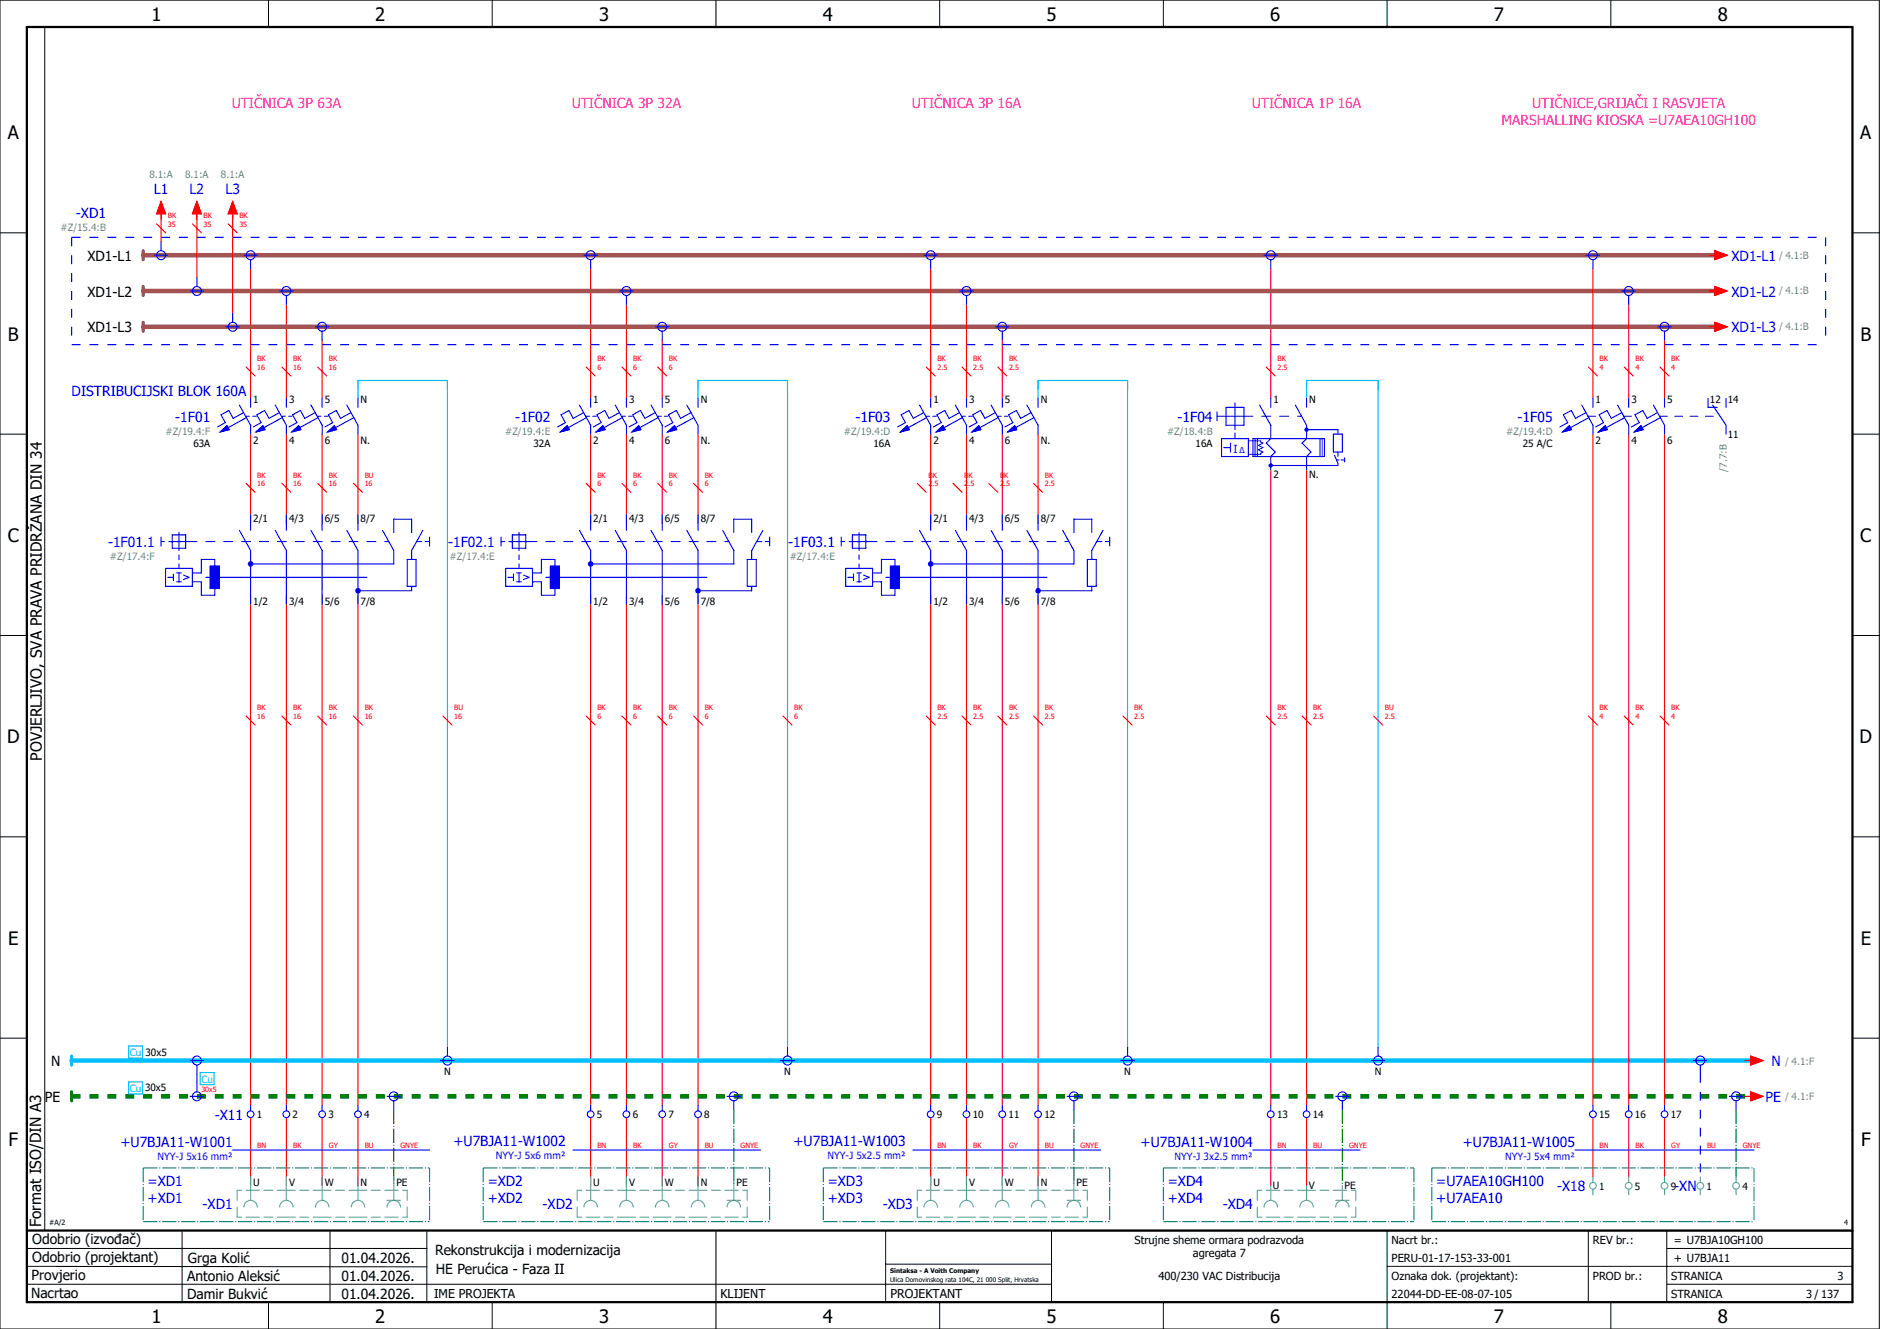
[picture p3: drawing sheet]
<svg xmlns="http://www.w3.org/2000/svg" width="420mm" height="297mm" viewBox="0 0 420 297" stroke-linecap="round" stroke-linejoin="round" font-family="sans-serif">
<g fill="none" stroke="#000" stroke-width=".22">
<path d="M0 0h420v297h-420zM10 6v269M60 0v6M110 0v6M160 0v6M210 0v6M260 0v6M310 0v6M360 0v6M0 52h6M414 52h6M0 97h6"/>
<path d="M414 97h6M0 142h6M414 142h6M414 176.3v87.4M0 187h6M414 187h6M0 232h6M414 232h6M6 279h89.4M40.7 275v16M73.7 274.9v16M95.4 275.1v16"/>
<path d="M160 275v22M197.9 275.1v16M310 275v22M355 275v16M372.5 279h41.5M372.5 275v16M414 275h-179v16M6 283l89.4 .1M6 287h229M60 291v6M110 291v6M197.9 282.5h37.1"/>
<path d="M210 291v6M260 291v6M310 283h104M360 291v6M372.5 287h41.5"/>
</g>
<path d="M6 6h408v285h-408zM6 275h408" fill="none" stroke="#000" stroke-width=".5"/>
<path d="M32 57h352M32 65h352M32 73h352" fill="none" stroke="#a55252" stroke-width="1"/>
<path d="M80 89v-4h20v149M156 89v-4h20v149M232 89v-4h20v149M292 89v-4h16v149" fill="none" stroke="#00bfff" stroke-width=".25"/>
<g fill="none" stroke="#f00" stroke-width=".25">
<path d="M36 48v6M44 48v14M52 48v22M56 60v29M64 68v21M72 76v13M132 60v29M140 68v21M148 76v13M208 60v29M216 68v21M224 76v13"/>
<path d="M284 60v29M356 60v29M364 68v21M372 76v13M56 97v20M64 97v20M72 97v20M80 97v20M132 97v20M140 97v20M148 97v20M156 97v20"/>
<path d="M208 97v20M216 97v20M224 97v20M232 97v20M356 97v150M364 97v150M372 97v150M284 105v142M292 105v142M56 133v114M64 133v114M72 133v114"/>
<path d="M80 133v114M132 133v114M140 133v114M148 133v114M156 133v114M208 133v114M216 133v114M224 133v114M232 133v114M56 249.8v15.2M64 249.8v15.2M72 249.8v15.2"/>
<path d="M80 249.8v15.2M132 249.8v15.2M140 249.8v15.2M148 249.8v15.2M156 249.8v15.2M208 249.8v15.2M216 249.8v15.2M224 249.8v15.2M232 249.8v15.2M284 249.8v15.2M292 249.8v15.2M356 249.8v13.2"/>
<path d="M364 249.8v13.2M372 249.8v13.2"/>
</g>
<path d="M16 237h376" fill="none" stroke="#00bfff" stroke-width="1"/>
<path d="M16 245h376" fill="none" stroke="#008000" stroke-width="1" stroke-dasharray="2 2" stroke-linecap="butt"/>
<path d="M88 248v17M164 248v17M240 248v17M300 248v17M388 248v15" fill="none" stroke="#008000" stroke-width=".25" stroke-dasharray="3.2 .4 .3 .4" stroke-linecap="butt"/>
<path d="M44 240v2M380 240v23" fill="none" stroke="#00f" stroke-width=".25" stroke-dasharray="2 2" stroke-linecap="butt"/>
<path d="M32 56v2M32 64v2M32 72v2" fill="none" stroke="#7f3f3f" stroke-width=".7"/>
<path d="M16 236v2" fill="none" stroke="#00bfff" stroke-width=".7"/>
<path d="M16 244v2" fill="none" stroke="#008000" stroke-width=".7"/>
<g fill="none" stroke="#00f" stroke-width=".25">
<path d="M34.5 57h3M36 54v2M54.5 57h3M56 58v2M130.5 57h3M132 58v2M282.5 57h3M284 58v2M42.5 65h3M44 62v2M50.5 73h3M52 70v2"/>
<path d="M62.5 65h3M64 66v2M70.5 73h3M72 74v2M138.5 65h3M140 66v2M146.5 73h3M148 74v2M49.2 96.5l1.5-1.4 .5 .9zM53.5 90.5l2.5 4.5v2M54.4 92.2l-2.3 1.3-1-1.8-1.7 1 1 1.8-1.8 .9M55 93h.7"/>
<path d="M55.1 93.3l-4.1 2.3M56 89v2M56.5 93h.7M57.2 96.5l1.5-1.4 .5 .9zM61.5 90.5l2.5 4.5v2M62.4 92.2l-2.3 1.3-1-1.8-1.7 1 1 1.8-1.8 .9M63 93h.8M63.1 93.3l-4.1 2.3M64 89v2M64.5 93h.8M65.2 96.5l1.5-1.4 .5 .9zM69.5 90.5l2.5 4.5v2"/>
<path d="M70.4 92.2l-2.3 1.3-1-1.8-1.7 1 1 1.8-1.8 .9M71 93h.8M71.1 93.3l-4.1 2.3M72 89v2M72.5 93h.8M73.2 96.5l1.5-1.4 .5 .9zM77.5 90.5l2.5 4.5v2M78.4 92.2l-2.3 1.3-1-1.8-1.7 1 1 1.8-1.8 .9M79.1 93.3l-4.1 2.3M80 89v2M38.5 119.5h3v3h-3zM40 119v4"/>
<path d="M53.5 118.5l2.5 4.5M61.5 118.5l2.5 4.5M69.5 118.5l2.5 4.5M77.5 118.5l2.5 4.5M36 120v2M36 121h.7M37 127h6v4h-6zM37.5 129h1.3M37.8 121h4.2M38.8 128.3v1.5M39.5 130h1M39.5 128h1"/>
<path d="M40 124v1M40 126v1M40 128v2M41 128.5l1.3 .5-1.3 .5M43 130h2v3h3v-1.5M46 129h36M47 126.5h2v5h-2zM48 126.5v-1.5h-3v3h-2M56 247v1.3M64 247v1.3M72 247v1.3"/>
<circle cx="36" cy="57" r="1"/>
<circle cx="56" cy="57" r="1"/>
<circle cx="132" cy="57" r="1"/>
<circle cx="284" cy="57" r="1"/>
<circle cx="44" cy="65" r="1"/>
<circle cx="52" cy="73" r="1"/>
<circle cx="64" cy="65" r="1"/>
<circle cx="72" cy="73" r="1"/>
<circle cx="140" cy="65" r="1"/>
<circle cx="148" cy="73" r="1"/>
<circle cx="56" cy="249" r=".75"/>
<circle cx="64" cy="249" r=".75"/>
<circle cx="72" cy="249" r=".75"/>
</g>
<g fill="#00f" stroke="#00f" stroke-width=".22">
<path d="M57.2 96.5l1.5-1.4 .5 .9z"/>
<path d="M65.2 96.5l1.5-1.4 .5 .9z"/>
<path d="M49.2 96.5l1.5-1.4 .5 .9z"/>
<path d="M73.2 96.5l1.5-1.4 .5 .9z"/>
<path d="M47 126.5h2v5h-2z"/>
</g>
<g fill="#00f">
<circle cx="56" cy="126" r=".63"/>
<circle cx="80" cy="132" r=".63"/>
</g>
<g fill="none" stroke="#00f" stroke-width=".25">
<path d="M56 115v3.5M64 115v3.5M72 115v3.5M80 115v3.5M85.5 118.5l2.5 4.5v3h-32M88 119v-3h4v3M94.5 118.5l-2.5 4.5v2M114.5 119.5h3v3h-3zM116 119v4M129.5 118.5l2.5 4.5M137.5 118.5l2.5 4.5M145.5 118.5l2.5 4.5"/>
<path d="M153.5 118.5l2.5 4.5M42 121h2M46 121h2M50 121h2M54 121h2M56 123v12M58 121h2M62 121h2M64 123v12M66 121h2M70 121h2M72 123v12"/>
<path d="M74 121h2M78 121h2M80 123v12M82 121h2M86 121h.9M91 125h2v6h-2zM92 131v1h-12M93.3 121h.9M95 121h1M96 120v2M112 121h.7M112 120v2"/>
<path d="M113 127h6v4h-6zM113.5 129h1.3M113.8 121h4.2M114.8 128.3v1.5M115.5 130h1M115.5 128h1M116 124v1M116 126v1M116 128v2M117 128.5l1.3 .5-1.3 .5M119 130h2v3h3v-1.5M122 129h36"/>
<path d="M123 126.5h2v5h-2zM124 126.5v-1.5h-3v3h-2"/>
</g>
<path d="M123 126.5h2v5h-2z" fill="#00f" stroke="#00f" stroke-width=".22"/>
<g fill="#00f">
<circle cx="132" cy="126" r=".63"/>
<circle cx="156" cy="132" r=".63"/>
</g>
<g fill="none" stroke="#00f" stroke-width=".25">
<path d="M272 93h8M272 92v2M274 91h4v4h-4zM276 90v6M276 96.8v1.2M284 98l-1 1 2 2-1 1M292 95v3l-1 1 2 2-1 1v3M292 89v2M292 96h7M298 97h2v4h-2zM132 115v3.5M140 115v3.5"/>
<path d="M148 115v3.5M156 115v3.5M161.5 118.5l2.5 4.5v3h-32M164 119v-3h4v3M170.5 118.5l-2.5 4.5v2M273.5 100h1.5M284 104h15M298.7 102.8h.6M299 101v1M300.5 102.3v.9M118 121h2M122 121h2"/>
<path d="M126 121h2M130 121h2M132 123v12M134 121h2M138 121h2M140 123v12M142 121h2M146 121h2M148 123v12M150 121h2M154 121h2M156 123v12"/>
<path d="M158 121h2M162 121h.9M167 125h2v6h-2zM168 131v1h-12M169.3 121h.9M171 121h1M172 120v2"/>
</g>
<path d="M280.5 98v4M281.7 98.5v.3l.6 .2-1.1 .5 1.1 .5-1.1 .5M295 98v4M295.5 98v4M282.3 101l-.6 .3" fill="none" stroke="#00f" stroke-width=".22"/>
<circle cx="292" cy="96" r=".5" fill="#00f"/>
<path d="M279 98.5h2.7M281.2 100.5l1.1 .5" fill="none" stroke="#00f" stroke-width=".22"/>
<path d="M273 98h6v4h-6zM281.5 90.5l2.5 4.5v3M282 93h2M289.5 90.5l2.5 4.5M298.2 101.8l.8 1.7" fill="none" stroke="#00f" stroke-width=".25"/>
<circle cx="284" cy="104" r=".5" fill="#00f"/>
<g fill="none" stroke="#00f" stroke-width=".25">
<path d="M206.5 57h3M208 58v2M214.5 65h3M216 66v2M222.5 73h3M224 74v2M275 99v2M280 98h16v4h-16zM284 89v2M286 93h2M290 93h.9M299 96v1"/>
<path d="M190.5 119.5h3v3h-3zM192 119v4M205.5 118.5l2.5 4.5M213.5 118.5l2.5 4.5M221.5 118.5l2.5 4.5M229.5 118.5l2.5 4.5M284 102v3M299 103.5v.5M299.7 102.8h.8M188 121h.7M188 120v2M189 127h6v4h-6z"/>
<path d="M189.5 129h1.3M189.8 121h4.2M190.8 128.3v1.5M191.5 130h1M191.5 128h1M192 124v1M192 126v1M192 128v2M193 128.5l1.3 .5-1.3 .5M195 130h2v3h3v-1.5M198 129h36M199 126.5h2v5h-2z"/>
<path d="M200 126.5v-1.5h-3v3h-2"/>
<circle cx="208" cy="57" r="1"/>
<circle cx="216" cy="65" r="1"/>
<circle cx="224" cy="73" r="1"/>
</g>
<path d="M281 98v4M281.7 101.3v.2h-2.7" fill="none" stroke="#00f" stroke-width=".22"/>
<path d="M199 126.5h2v5h-2z" fill="#00f" stroke="#00f" stroke-width=".22"/>
<g fill="#00f">
<circle cx="208" cy="126" r=".63"/>
<circle cx="232" cy="132" r=".63"/>
</g>
<g fill="none" stroke="#00f" stroke-width=".25">
<path d="M354.5 57h3M356 58v2M362.5 65h3M364 66v2M370.5 73h3M372 74v2M125.2 96.5l1.5-1.4 .5 .9zM129.5 90.5l2.5 4.5v2M130.4 92.2l-2.3 1.3-1-1.8-1.7 1 1 1.8-1.8 .9M131 93h.8M131.1 93.3l-4.1 2.3M132 89v2"/>
<path d="M132.5 93h.8M133.2 96.5l1.5-1.4 .5 .9zM137.5 90.5l2.5 4.5v2M138.4 92.2l-2.3 1.3-1-1.8-1.7 1 1 1.8-1.8 .9M139 93h.8M139.1 93.3l-4.1 2.3M140 89v2M140.5 93h.8M141.2 96.5l1.5-1.4 .5 .9zM145.5 90.5l2.5 4.5v2M146.4 92.2l-2.3 1.3-1-1.8-1.7 1 1 1.8-1.8 .9M147 93h.8"/>
<path d="M147.1 93.3l-4.1 2.3M148 89v2M148.5 93h.8M149.2 96.5l1.5-1.4 .5 .9zM153.5 90.5l2.5 4.5v2M154.4 92.2l-2.3 1.3-1-1.8-1.7 1 1 1.8-1.8 .9M155.1 93.3l-4.1 2.3M156 89v2M201.2 96.5l1.5-1.4 .5 .9zM205.5 90.5l2.5 4.5v2M206.4 92.2l-2.3 1.3-1-1.8-1.7 1 1 1.8-1.8 .9M207 93h.8"/>
<path d="M207.1 93.3l-4.1 2.3M208 89v2M208.5 93h.8M209.2 96.5l1.5-1.4 .5 .9zM213.5 90.5l2.5 4.5v2M214.4 92.2l-2.3 1.3-1-1.8-1.7 1 1 1.8-1.8 .9M215 93h.8M215.1 93.3l-4.1 2.3M216 89v2M216.5 93h.8M217.2 96.5l1.5-1.4 .5 .9zM221.5 90.5l2.5 4.5v2"/>
<path d="M222.4 92.2l-2.3 1.3-1-1.8-1.7 1 1 1.8-1.8 .9M223 93h.8M223.1 93.3l-4.1 2.3M224 89v2M224.5 93h.8M225.2 96.5l1.5-1.4 .5 .9zM229.5 90.5l2.5 4.5v2M230.4 92.2l-2.3 1.3-1-1.8-1.7 1 1 1.8-1.8 .9M231.1 93.3l-4.1 2.3M232 89v2M349.2 96.5l1.5-1.4 .5 .9zM353.5 90.5l2.5 4.5v2"/>
<path d="M354.4 92.2l-2.3 1.3-1-1.8-1.7 1 1 1.8-1.8 .9M354.9 93h1.7M355.1 93.3l-4.1 2.3M356 89v2M357.2 96.5l1.5-1.4 .5 .9zM361.5 90.5l2.5 4.5v2M362.4 92.2l-2.3 1.3-1-1.8-1.7 1 1 1.8-1.8 .9M362.9 93h1.7M363.1 93.3l-4.1 2.3M364 89v2M365.2 96.5l1.5-1.4 .5 .9zM369.5 90.5l2.5 4.5v2"/>
<path d="M370.4 92.2l-2.3 1.3-1-1.8-1.7 1 1 1.8-1.8 .9M370.9 93h1.7M371.1 93.3l-4.1 2.3M372 89v2M374.3 93h1.7M377.7 93h1.7M381.2 93h1.7M381.8 89v2h2M382.7 90.5l3.1 4.5v2M385.7 89v2M208 115v3.5M216 115v3.5"/>
<path d="M224 115v3.5M232 115v3.5M237.5 118.5l2.5 4.5v3h-32M240 119v-3h4v3M246.5 118.5l-2.5 4.5v2M194 121h2M198 121h2M202 121h2M206 121h2M208 123v12M210 121h2M214 121h2"/>
<path d="M216 123v12M218 121h2M222 121h2M224 123v12M226 121h2M230 121h2M232 123v12M234 121h2M238 121h.9M243 125h2v6h-2zM244 131v1h-12M245.3 121h.9"/>
<path d="M247 121h1M248 120v2M42.5 237h3M44 238v2M98.5 237h3M100 234v2M174.5 237h3M176 234v2M250.5 237h3M252 234v2M306.5 237h3M308 234v2"/>
<path d="M378.5 237h3M380 238v2M42.5 245h3M44 242v2M52 257h44M80 247v1.3M86.5 245h3M88 246v2M128 257h42M132 247v1.3M140 247v1.3M148 247v1.3"/>
<path d="M156 247v1.3M162.5 245h3M164 246v2M204 257h42M208 247v1.3M216 247v1.3M224 247v1.3M232 247v1.3M238.5 245h3M240 246v2M280 257h24M284 247v1.3"/>
<path d="M292 247v1.3M298.5 245h3M300 246v2M352 257h40M356 247v1.3M364 247v1.3M372 247v1.3M386.5 245h3M388 246v2"/>
<circle cx="356" cy="57" r="1"/>
<circle cx="364" cy="65" r="1"/>
<circle cx="372" cy="73" r="1"/>
<circle cx="44" cy="237" r="1"/>
<circle cx="100" cy="237" r="1"/>
<circle cx="176" cy="237" r="1"/>
<circle cx="252" cy="237" r="1"/>
<circle cx="308" cy="237" r="1"/>
<circle cx="380" cy="237" r="1"/>
<circle cx="44" cy="245" r="1"/>
<circle cx="80" cy="249" r=".75"/>
<circle cx="88" cy="245" r="1"/>
<circle cx="132" cy="249" r=".75"/>
<circle cx="140" cy="249" r=".75"/>
<circle cx="148" cy="249" r=".75"/>
<circle cx="156" cy="249" r=".75"/>
<circle cx="164" cy="245" r="1"/>
<circle cx="208" cy="249" r=".75"/>
<circle cx="216" cy="249" r=".75"/>
<circle cx="224" cy="249" r=".75"/>
<circle cx="232" cy="249" r=".75"/>
<circle cx="240" cy="245" r="1"/>
<circle cx="284" cy="249" r=".75"/>
<circle cx="292" cy="249" r=".75"/>
<circle cx="300" cy="245" r="1"/>
<circle cx="356" cy="249" r=".75"/>
<circle cx="364" cy="249" r=".75"/>
<circle cx="372" cy="249" r=".75"/>
<circle cx="388" cy="245" r="1"/>
</g>
<g fill="#00f" stroke="#00f" stroke-width=".22">
<path d="M209.2 96.5l1.5-1.4 .5 .9z"/>
<path d="M217.2 96.5l1.5-1.4 .5 .9z"/>
<path d="M201.2 96.5l1.5-1.4 .5 .9z"/>
<path d="M225.2 96.5l1.5-1.4 .5 .9z"/>
<path d="M133.2 96.5l1.5-1.4 .5 .9z"/>
<path d="M141.2 96.5l1.5-1.4 .5 .9z"/>
<path d="M125.2 96.5l1.5-1.4 .5 .9z"/>
<path d="M149.2 96.5l1.5-1.4 .5 .9z"/>
<path d="M357.2 96.5l1.5-1.4 .5 .9z"/>
<path d="M349.2 96.5l1.5-1.4 .5 .9z"/>
<path d="M365.2 96.5l1.5-1.4 .5 .9z"/>
</g>
<path d="M28.8 233.8h3.1v2.7h-3.1zM44.7 239.7h3.2v2.7h-3.2zM28.8 241.8h3.1v2.7h-3.1z" fill="none" stroke="#00bfff" stroke-width=".25"/>
<g fill="none" stroke="#007f7f" stroke-width=".25" stroke-dasharray="3.2 .4 .3 .4" stroke-linecap="butt">
<path d="M32 273h64M32 261h64M32 261v12M96 261v12M108 273h64M108 261h64M108 261v12M172 261v12M184 273h64M184 261h64M184 261v12M248 261v12"/>
<path d="M260 273h56M260 261h56M260 261v12M316 261v12M320 273h72M320 261h72M320 261v12M392 261v12"/>
</g>
<g fill="none" stroke="#52a5a5" stroke-width=".25">
<path d="M53 269.8v2.2h1M54 266h-1v2.3M54.5 269.8a1.5 1.5 0 0 1 1.5-1.5 1.5 1.5 0 0 1 1.5 1.5M55 266h3M55 272h3M56 263v5.3M59 266h2M59 272h2M62 266h4M62 272h4M62.5 269.8a1.5 1.5 0 0 1 1.5-1.5 1.5 1.5 0 0 1 1.5 1.5M64 263v5.3"/>
<path d="M67 266h2M67 272h2M70 266h4M70 272h4M70.5 269.8a1.5 1.5 0 0 1 1.5-1.5 1.5 1.5 0 0 1 1.5 1.5M72 263v5.3M75 266h2M75 272h2M78 266h4M78 272h4M78.5 269.8a1.5 1.5 0 0 1 1.5-1.5 1.5 1.5 0 0 1 1.5 1.5M80 263v5.3"/>
<path d="M83 266h2M83 272h2M86 266h3M86 272h3M86.5 269.8a1.5 1.5 0 0 1 1.5-1.5 1.5 1.5 0 0 1 1.5 1.5M86.5 268.3h3M88 263v5.3M90 266h1v2.3M91 269.8v2.2h-1M129 269.8v2.2h1M130 266h-1v2.3M130.5 269.8a1.5 1.5 0 0 1 1.5-1.5 1.5 1.5 0 0 1 1.5 1.5"/>
<path d="M131 266h3M131 272h3M132 263v5.3M135 266h2M135 272h2M138 266h4M138 272h4M138.5 269.8a1.5 1.5 0 0 1 1.5-1.5 1.5 1.5 0 0 1 1.5 1.5M140 263v5.3M143 266h2M143 272h2M146 266h4"/>
<path d="M146 272h4M146.5 269.8a1.5 1.5 0 0 1 1.5-1.5 1.5 1.5 0 0 1 1.5 1.5M148 263v5.3M151 266h2M151 272h2M154 266h4M154 272h4M154.5 269.8a1.5 1.5 0 0 1 1.5-1.5 1.5 1.5 0 0 1 1.5 1.5M156 263v5.3M159 266h2M159 272h2M162 266h3"/>
<path d="M162 272h3M162.5 269.8a1.5 1.5 0 0 1 1.5-1.5 1.5 1.5 0 0 1 1.5 1.5M162.5 268.3h3M164 263v5.3M166 266h1v2.3M167 269.8v2.2h-1M205 269.8v2.2h1M206 266h-1v2.3M206.5 269.8a1.5 1.5 0 0 1 1.5-1.5 1.5 1.5 0 0 1 1.5 1.5M207 266h3M207 272h3M208 263v5.3"/>
<path d="M211 266h2M211 272h2M214 266h4M214 272h4M214.5 269.8a1.5 1.5 0 0 1 1.5-1.5 1.5 1.5 0 0 1 1.5 1.5M216 263v5.3M219 266h2M219 272h2M222 266h4M222 272h4M222.5 269.8a1.5 1.5 0 0 1 1.5-1.5 1.5 1.5 0 0 1 1.5 1.5M224 263v5.3"/>
<path d="M227 266h2M227 272h2M230 266h4M230 272h4M230.5 269.8a1.5 1.5 0 0 1 1.5-1.5 1.5 1.5 0 0 1 1.5 1.5M232 263v5.3M235 266h2M235 272h2M238 266h3M238 272h3M238.5 269.8a1.5 1.5 0 0 1 1.5-1.5 1.5 1.5 0 0 1 1.5 1.5M238.5 268.3h3"/>
<path d="M240 263v5.3M242 266h1v2.3M243 269.8v2.2h-1M281 269.8v2.2h1M282 266h-1v2.3M282.5 269.8a1.5 1.5 0 0 1 1.5-1.5 1.5 1.5 0 0 1 1.5 1.5M283 266h3M283 272h3M284 265v3.3M287 266h2M287 272h2M290 266h4"/>
<path d="M290 272h4M290.5 269.8a1.5 1.5 0 0 1 1.5-1.5 1.5 1.5 0 0 1 1.5 1.5M292 265v3.3M295 266h2M295 272h2M298 266h3M298 272h3M298.5 269.8a1.5 1.5 0 0 1 1.5-1.5 1.5 1.5 0 0 1 1.5 1.5M298.5 268.3h3M300 265v3.3M302 266h1v2.3M303 269.8v2.2h-1"/>
<path d="M356 263v1.3M356 265.8v1.2M364 263v1.3M364 265.8v1.2M372 263v1.3M372 265.8v1.2M380 263v1.3M380 265.8v1.2M388 263v1.3M388 265.8v1.2"/>
<circle cx="356" cy="265" r=".75"/>
<circle cx="364" cy="265" r=".75"/>
<circle cx="372" cy="265" r=".75"/>
<circle cx="380" cy="265" r=".75"/>
<circle cx="388" cy="265" r=".75"/>
</g>
<path d="M16 53h392M16 53v24M408 53v24M16 77h392" fill="none" stroke="#00f" stroke-width=".25" stroke-dasharray="2 2" stroke-linecap="butt"/>
<g fill="none" stroke="#f00" stroke-width=".25">
<path d="M35 50l2 2M36 45l1 2.8h-2zM36 47.8v1.2M43 50l2 2M44 45l1 2.8h-2zM44 47.8v1.2M51 50l2 2M52 45l1 2.8h-2zM52 47.8v1.2M382 57h1.3M383.3 56l2.7 1-2.7 1zM382 65h1.3"/>
<path d="M382 73h1.3M383.3 64l2.7 1-2.7 1zM383.3 72l2.7 1-2.7 1zM55 82l2 2M63 82l2 2M71 82l2 2M131 82l2 2M139 82l2 2M147 82l2 2M207 82l2 2M215 82l2 2M223 82l2 2"/>
<path d="M283 82l2 2M355 82l2 2M363 82l2 2M371 82l2 2M55 108l2 2M63 108l2 2M71 108l2 2M79 108l2 2M131 108l2 2M139 108l2 2M147 108l2 2M155 108l2 2"/>
<path d="M205 108l2 2M213 108l2 2M221 108l2 2M231 108l2 2M55 160l2 2M63 160l2 2M71 160l2 2M79 160l2 2M99 160l2 2M131 160l2 2M139 160l2 2M147 160l2 2"/>
<path d="M155 160l2 2M175 160l2 2M207 160l2 2M215 160l2 2M223 160l2 2M231 160l2 2M251 160l2 2M283 160l2 2M291 160l2 2M307 160l2 2M355 160l2 2M363 160l2 2"/>
<path d="M371 160l2 2M390 237h1.3M391.3 236l2.7 1-2.7 1zM390 245h1.3M391.3 244l2.7 1-2.7 1z"/>
</g>
<g fill="#f00" stroke="#f00" stroke-width=".22">
<path d="M391.3 244l2.7 1-2.7 1z"/>
<path d="M391.3 236l2.7 1-2.7 1z"/>
<path d="M383.3 56l2.7 1-2.7 1z"/>
<path d="M383.3 64l2.7 1-2.7 1z"/>
<path d="M383.3 72l2.7 1-2.7 1z"/>
<path d="M36 45l1 2.8h-2z"/>
<path d="M44 45l1 2.8h-2z"/>
<path d="M52 45l1 2.8h-2z"/>
</g>
<g font-size="4.1">
<text x="33.9" y="4.7">1</text>
<text x="83.9" y="4.7">2</text>
<text x="133.9" y="4.7">3</text>
<text x="183.9" y="4.7">4</text>
<text x="233.9" y="4.7">5</text>
<text x="283.9" y="4.7">6</text>
<text x="333.9" y="4.7">7</text>
<text x="383.9" y="4.7">8</text>
<text x="1.8" y="31.2">A</text>
<text x="415.8" y="31.2">A</text>
<text x="1.8" y="76.2">B</text>
<text x="415.8" y="76.2">B</text>
<text x="1.8" y="121.2">C</text>
<text x="415.8" y="121.2">C</text>
<text x="1.6" y="166.2">D</text>
<text x="415.6" y="166.2">D</text>
<text x="1.8" y="211.2">E</text>
<text x="415.8" y="211.2">E</text>
<text x="1.9" y="256.2">F</text>
<text x="415.9" y="256.2">F</text>
<text x="33.9" y="295.7">1</text>
<text x="83.9" y="295.7">2</text>
<text x="133.9" y="295.7">3</text>
<text x="183.9" y="295.7">4</text>
<text x="233.9" y="295.7">5</text>
<text x="283.9" y="295.7">6</text>
<text x="333.9" y="295.7">7</text>
<text x="383.9" y="295.7">8</text>
</g>
<g font-size="3.4">
<text x="9.4" y="170" transform="rotate(-90 9.4 170)">POVJERLJIVO, SVA PRAVA PRIDRŽANA DIN 34</text>
<text x="9.2" y="274.3" transform="rotate(-90 9.2 274.3)">Format ISO/DIN A3</text>
</g>
<g font-size="3.1" fill="#f0f">
<text x="51.8" y="24.1">UTIČNICA 3P 63A</text>
<text x="127.8" y="24.1">UTIČNICA 3P 32A</text>
<text x="203.8" y="24.1">UTIČNICA 3P 16A</text>
<text x="279.8" y="24.1">UTIČNICA 1P 16A</text>
<text x="335.5" y="27.9">MARSHALLING KIOSKA =U7AEA10GH100</text>
<text x="342.4" y="24.1">UTIČNICE,GRIJAČI I RASVJETA</text>
</g>
<g font-size="3.1" fill="#00f">
<text x="34.4" y="43.4">L1</text>
<text x="42.4" y="43.4">L2</text>
<text x="50.4" y="43.4">L3</text>
<text x="17" y="48.7">-XD1</text>
<text x="387" y="58.3">XD1-L1</text>
<text x="387" y="66.3">XD1-L2</text>
<text x="387" y="74.3">XD1-L3</text>
<text x="16" y="88.4">DISTRIBUCIJSKI BLOK 160A</text>
<text x="39.2" y="94.3">-1F01</text>
<text x="115.2" y="94.3">-1F02</text>
<text x="191.2" y="94.3">-1F03</text>
<text x="263.2" y="94.3">-1F04</text>
<text x="339.2" y="94.3">-1F05</text>
<text x="24.1" y="122.3">-1F01.1</text>
<text x="100.1" y="122.3">-1F02.1</text>
<text x="176.1" y="122.3">-1F03.1</text>
<text x="395.9" y="238.3">N</text>
<text x="48" y="250.3">-X11</text>
<text x="394.5" y="246.3">PE</text>
<text x="26.9" y="256.4">+U7BJA11-W1001</text>
<text x="101.3" y="256.1">+U7BJA11-W1002</text>
<text x="177.3" y="256.1">+U7BJA11-W1003</text>
<text x="254.9" y="256.4">+U7BJA11-W1004</text>
<text x="326.9" y="256.4">+U7BJA11-W1005</text>
<text x="33" y="265.1">=XD1</text>
<text x="33" y="268.9">+XD1</text>
<text x="109" y="265.1">=XD2</text>
<text x="109" y="268.9">+XD2</text>
<text x="185" y="265.1">=XD3</text>
<text x="185" y="268.9">+XD3</text>
<text x="261" y="265.1">=XD4</text>
<text x="261" y="268.9">+XD4</text>
<text x="321" y="265.1">=U7AEA10GH100</text>
<text x="321" y="268.9">+U7AEA10</text>
<text x="348" y="266.3">-X18</text>
<text x="374.2" y="266.3">-XN</text>
<text x="45.3" y="270.3">-XD1</text>
<text x="121.3" y="270.3">-XD2</text>
<text x="197.3" y="270.3">-XD3</text>
<text x="273.3" y="270.3">-XD4</text>
</g>
<g font-size="3.1">
<text x="19.5" y="58.3">XD1-L1</text>
<text x="19.5" y="66.3">XD1-L2</text>
<text x="19.5" y="74.3">XD1-L3</text>
<text x="11.4" y="238.3">N</text>
<text x="10" y="246.3">PE</text>
<text x="7.2" y="278.1">Odobrio (izvođač)</text>
<text x="97.2" y="280.5">Rekonstrukcija i modernizacija</text>
<text x="7.1" y="286.1">Provjerio</text>
<text x="7.2" y="282.1">Odobrio (projektant)</text>
<text x="41.8" y="286.2">Antonio Aleksić</text>
<text x="42" y="282.3">Grga Kolić</text>
<text x="76.3" y="282.3">01.04.2026.</text>
<text x="76.3" y="286.3">01.04.2026.</text>
<text x="97.4" y="284.8">HE Perućica - Faza II</text>
<text x="6.9" y="290">Nacrtao</text>
<text x="41.8" y="290.3">Damir Bukvić</text>
<text x="76.3" y="290.3">01.04.2026.</text>
</g>
<g font-size="2.7">
<text x="97" y="290.1">IME PROJEKTA</text>
<text x="161" y="290.1">KLIJENT</text>
<text x="199" y="290.1">PROJEKTANT</text>
</g>
<text font-size="2.5" fill="#00f" x="275.7" y="101.2">I</text>
<g font-size="2.5">
<text x="253.5" y="278">Strujne sheme ormara podrazvoda</text>
<text x="266.6" y="281">agregata 7</text>
<text x="311" y="278">Nacrt br.:</text>
<text x="356" y="278">REV br.:</text>
<text x="374.1" y="278">= U7BJA10GH100</text>
<text x="258.9" y="286">400/230 VAC Distribucija</text>
<text x="311" y="286">Oznaka dok. (projektant):</text>
<text x="311" y="282">PERU-01-17-153-33-001</text>
<text x="356" y="286">PROD br.:</text>
<text x="373.5" y="286">STRANICA</text>
<text x="374.1" y="282.1">+ U7BJA11</text>
<text x="410.6" y="286">3</text>
<text x="311" y="290">22044-DD-EE-08-07-105</text>
<text x="373.5" y="290">STRANICA</text>
<text x="403.6" y="290">3 / 137</text>
</g>
<g font-size="2.2" fill="#7ca552">
<text x="33.4" y="39.8">8.1:A</text>
<text x="41.4" y="39.8">8.1:A</text>
<text x="49.4" y="39.8">8.1:A</text>
<text x="13.5" y="51.5">#Z/15.4:B</text>
<text x="397.6" y="57.8">/ 4.1:B</text>
<text x="397.6" y="65.8">/ 4.1:B</text>
<text x="397.6" y="73.8">/ 4.1:B</text>
<text x="37" y="97.2">#Z/19.4:F</text>
<text x="112.9" y="97.2">#Z/19.4:E</text>
<text x="188.6" y="97.2">#Z/19.4:D</text>
<text x="260.8" y="97.1">#Z/18.4:B</text>
<text x="336.6" y="97.2">#Z/19.4:D</text>
<text x="385.9" y="105.4" transform="rotate(-90 385.9 105.4)">/7.7:B</text>
<text x="24.6" y="125.2">#Z/17.4:F</text>
<text x="100.5" y="125.2">#Z/17.4:E</text>
<text x="176.5" y="125.2">#Z/17.4:E</text>
<text x="399" y="237.9">/ 4.1:F</text>
<text x="399" y="245.9">/ 4.1:F</text>
</g>
<g font-size="2.2">
<text x="56.6" y="90">1</text>
<text x="64.6" y="90">3</text>
<text x="72.6" y="90">5</text>
<text x="80.6" y="90">N</text>
<text x="132.6" y="90">1</text>
<text x="140.6" y="90">3</text>
<text x="148.6" y="90">5</text>
<text x="156.6" y="90">N</text>
<text x="208.6" y="90">1</text>
<text x="216.6" y="90">3</text>
<text x="224.6" y="90">5</text>
<text x="232.6" y="90">N</text>
<text x="284.6" y="90">1</text>
<text x="292.6" y="90">N</text>
<text x="356.6" y="90">1</text>
<text x="364.6" y="90">3</text>
<text x="372.6" y="90">5</text>
<text x="382.2" y="90">12</text>
<text x="386.2" y="90">14</text>
<text x="43.2" y="99.9">63A</text>
<text x="56.6" y="99.3">2</text>
<text x="64.6" y="99.3">4</text>
<text x="72.6" y="99.3">6</text>
<text x="80.6" y="99.3">N.</text>
<text x="119.2" y="99.9">32A</text>
<text x="132.6" y="99.3">2</text>
<text x="140.6" y="99.3">4</text>
<text x="148.6" y="99.3">6</text>
<text x="156.6" y="99.3">N.</text>
<text x="195.2" y="99.9">16A</text>
<text x="208.6" y="99.3">2</text>
<text x="216.6" y="99.3">4</text>
<text x="224.6" y="99.3">6</text>
<text x="232.6" y="99.3">N.</text>
<text x="267.2" y="99.8">16A</text>
<text x="340.3" y="99.9">25 A/C</text>
<text x="356.6" y="99.3">2</text>
<text x="364.6" y="99.3">4</text>
<text x="372.6" y="99.3">6</text>
<text x="386.2" y="97.9">11</text>
<text x="284.6" y="106.9">2</text>
<text x="292.6" y="106.9">N.</text>
<text x="56.6" y="116.6">2/1</text>
<text x="64.6" y="116.6">4/3</text>
<text x="72.6" y="116.6">6/5</text>
<text x="80.6" y="116.6">8/7</text>
<text x="132.6" y="116.6">2/1</text>
<text x="140.6" y="116.6">4/3</text>
<text x="148.6" y="116.6">6/5</text>
<text x="156.6" y="116.6">8/7</text>
<text x="208.6" y="116.6">2/1</text>
<text x="216.6" y="116.6">4/3</text>
<text x="224.6" y="116.6">6/5</text>
<text x="232.6" y="116.6">8/7</text>
<text x="56.6" y="135.3">1/2</text>
<text x="64.6" y="135.3">3/4</text>
<text x="72.6" y="135.3">5/6</text>
<text x="80.6" y="135.3">7/8</text>
<text x="132.6" y="135.3">1/2</text>
<text x="140.6" y="135.3">3/4</text>
<text x="148.6" y="135.3">5/6</text>
<text x="156.6" y="135.3">7/8</text>
<text x="208.6" y="135.3">1/2</text>
<text x="216.6" y="135.3">3/4</text>
<text x="224.6" y="135.3">5/6</text>
<text x="232.6" y="135.3">7/8</text>
<text x="32.5" y="236.1">30x5</text>
<text x="32.4" y="243.9">30x5</text>
<text x="99.3" y="240.3">N</text>
<text x="175.3" y="240.3">N</text>
<text x="251.3" y="240.3">N</text>
<text x="307.3" y="240.3">N</text>
<text x="57.4" y="249.9">1</text>
<text x="65.4" y="249.9">2</text>
<text x="73.4" y="249.9">3</text>
<text x="81.4" y="249.9">4</text>
<text x="133.4" y="249.9">5</text>
<text x="141.4" y="249.9">6</text>
<text x="149.4" y="249.9">7</text>
<text x="157.4" y="249.9">8</text>
<text x="209.4" y="249.9">9</text>
<text x="217.4" y="249.9">10</text>
<text x="225.4" y="249.9">11</text>
<text x="233.4" y="249.9">12</text>
<text x="285.4" y="249.9">13</text>
<text x="293.4" y="249.9">14</text>
<text x="357.4" y="249.9">15</text>
<text x="365.4" y="249.9">16</text>
<text x="373.4" y="249.9">17</text>
<text x="56.6" y="265">U</text>
<text x="64.6" y="265">V</text>
<text x="72.6" y="265">W</text>
<text x="80.6" y="265">N</text>
<text x="88.6" y="265">PE</text>
<text x="132.6" y="265">U</text>
<text x="140.6" y="265">V</text>
<text x="148.6" y="265">W</text>
<text x="156.6" y="265">N</text>
<text x="164.6" y="265">PE</text>
<text x="208.6" y="265">U</text>
<text x="216.6" y="265">V</text>
<text x="224.6" y="265">W</text>
<text x="232.6" y="265">N</text>
<text x="240.6" y="265">PE</text>
<text x="284.5" y="265.8">U</text>
<text x="292.5" y="265.8">V</text>
<text x="300.5" y="265.8">PE</text>
<text x="357.4" y="265.9">1</text>
<text x="365.4" y="265.9">5</text>
<text x="373.4" y="265.9">9</text>
<text x="381.4" y="265.9">1</text>
<text x="389.4" y="265.9">4</text>
</g>
<g font-size="2.2" fill="#00bfff">
<text x="29" y="236">Cu</text>
<text x="29" y="244">Cu</text>
<text x="45" y="242">Cu</text>
</g>
<g font-size="2.2" fill="#00f">
<text x="35.2" y="259.3">NYY-J 5x16 mm²</text>
<text x="110.8" y="258.9">NYY-J 5x6 mm²</text>
<text x="184.9" y="258.9">NYY-J 5x2.5 mm²</text>
<text x="262.5" y="259.3">NYY-J 3x2.5 mm²</text>
<text x="336.4" y="259.3">NYY-J 5x4 mm²</text>
</g>
<text font-size="1.9" fill="#00f" x="277" y="101.2">Δ</text>
<g font-size="1.6" fill="#f00">
<text x="37.5" y="50.7">35</text>
<text x="37.5" y="48.8">BK</text>
<text x="45.5" y="50.7">35</text>
<text x="45.5" y="48.8">BK</text>
<text x="53.5" y="50.7">35</text>
<text x="53.5" y="48.8">BK</text>
<text x="57.5" y="82.7">16</text>
<text x="57.5" y="80.8">BK</text>
<text x="65.5" y="82.7">16</text>
<text x="65.5" y="80.8">BK</text>
<text x="73.5" y="82.7">16</text>
<text x="73.5" y="80.8">BK</text>
<text x="133.5" y="82.7">6</text>
<text x="133.5" y="80.8">BK</text>
<text x="141.5" y="82.7">6</text>
<text x="141.5" y="80.8">BK</text>
<text x="149.5" y="82.7">6</text>
<text x="149.5" y="80.8">BK</text>
<text x="209.5" y="82.7">2.5</text>
<text x="209.5" y="80.8">BK</text>
<text x="217.5" y="82.7">2.5</text>
<text x="217.5" y="80.8">BK</text>
<text x="225.5" y="82.7">2.5</text>
<text x="225.5" y="80.8">BK</text>
<text x="285.5" y="82.7">2.5</text>
<text x="285.5" y="80.8">BK</text>
<text x="357.5" y="82.7">4</text>
<text x="357.5" y="80.8">BK</text>
<text x="365.5" y="82.7">4</text>
<text x="365.5" y="80.8">BK</text>
<text x="373.5" y="82.7">4</text>
<text x="373.5" y="80.8">BK</text>
<text x="57.5" y="106.8">BK</text>
<text x="65.5" y="106.8">BK</text>
<text x="73.5" y="106.8">BK</text>
<text x="81.5" y="106.8">BU</text>
<text x="133.5" y="106.8">BK</text>
<text x="141.5" y="106.8">BK</text>
<text x="149.5" y="106.8">BK</text>
<text x="157.5" y="106.8">BK</text>
<text x="207.5" y="106.8">BK</text>
<text x="215.5" y="106.8">BK</text>
<text x="223.5" y="106.8">BK</text>
<text x="233.5" y="106.8">BK</text>
<text x="57.5" y="108.7">16</text>
<text x="65.5" y="108.7">16</text>
<text x="73.5" y="108.7">16</text>
<text x="81.5" y="108.7">16</text>
<text x="133.5" y="108.7">6</text>
<text x="141.5" y="108.7">6</text>
<text x="149.5" y="108.7">6</text>
<text x="157.5" y="108.7">6</text>
<text x="207.5" y="108.7">2.5</text>
<text x="215.5" y="108.7">2.5</text>
<text x="223.5" y="108.7">2.5</text>
<text x="233.5" y="108.7">2.5</text>
<text x="57.5" y="160.7">16</text>
<text x="57.5" y="158.8">BK</text>
<text x="65.5" y="160.7">16</text>
<text x="65.5" y="158.8">BK</text>
<text x="73.5" y="160.7">16</text>
<text x="73.5" y="158.8">BK</text>
<text x="81.5" y="160.7">16</text>
<text x="81.5" y="158.8">BK</text>
<text x="101.5" y="160.7">16</text>
<text x="101.5" y="158.8">BU</text>
<text x="133.5" y="160.7">6</text>
<text x="133.5" y="158.8">BK</text>
<text x="141.5" y="160.7">6</text>
<text x="141.5" y="158.8">BK</text>
<text x="149.5" y="160.7">6</text>
<text x="149.5" y="158.8">BK</text>
<text x="157.5" y="160.7">6</text>
<text x="157.5" y="158.8">BK</text>
<text x="177.5" y="160.7">6</text>
<text x="177.5" y="158.8">BK</text>
<text x="209.5" y="160.7">2.5</text>
<text x="209.5" y="158.8">BK</text>
<text x="217.5" y="160.7">2.5</text>
<text x="217.5" y="158.8">BK</text>
<text x="225.5" y="160.7">2.5</text>
<text x="225.5" y="158.8">BK</text>
<text x="233.5" y="160.7">2.5</text>
<text x="233.5" y="158.8">BK</text>
<text x="253.5" y="160.7">2.5</text>
<text x="253.5" y="158.8">BK</text>
<text x="285.5" y="160.7">2.5</text>
<text x="285.5" y="158.8">BK</text>
<text x="293.5" y="160.7">2.5</text>
<text x="293.5" y="158.8">BK</text>
<text x="309.5" y="160.7">2.5</text>
<text x="309.5" y="158.8">BU</text>
<text x="357.5" y="160.7">4</text>
<text x="357.5" y="158.8">BK</text>
<text x="365.5" y="160.7">4</text>
<text x="365.5" y="158.8">BK</text>
<text x="373.5" y="160.7">4</text>
<text x="373.5" y="158.8">BK</text>
<text x="45" y="244">30x5</text>
<text x="57.5" y="256.5">BN</text>
<text x="65.5" y="256.5">BK</text>
<text x="73.5" y="256.5">GY</text>
<text x="81.5" y="256.5">BU</text>
<text x="89.5" y="256.5">GNYE</text>
<text x="133.5" y="256.5">BN</text>
<text x="141.5" y="256.5">BK</text>
<text x="149.5" y="256.5">GY</text>
<text x="157.5" y="256.5">BU</text>
<text x="165.5" y="256.5">GNYE</text>
<text x="209.5" y="256.5">BN</text>
<text x="217.5" y="256.5">BK</text>
<text x="225.5" y="256.5">GY</text>
<text x="233.5" y="256.5">BU</text>
<text x="241.5" y="256.5">GNYE</text>
<text x="285.5" y="256.5">BN</text>
<text x="293.5" y="256.5">BU</text>
<text x="301.5" y="256.5">GNYE</text>
<text x="357.5" y="256.5">BN</text>
<text x="365.5" y="256.5">BK</text>
<text x="373.5" y="256.5">GY</text>
<text x="381.5" y="256.5">BU</text>
<text x="389.5" y="256.5">GNYE</text>
</g>
<g font-size="1.6">
<text x="11" y="273.7">#A/2</text>
<text x="412.1" y="273.7">4</text>
</g>
<g font-size="1.4">
<text x="198.9" y="284.4">Sintaksa - A Voith Company</text>
<text x="198.9" y="286.4">Ulica Domovinskog rata 104C, 21 000 Split, Hrvatska</text>
</g>
</svg>
